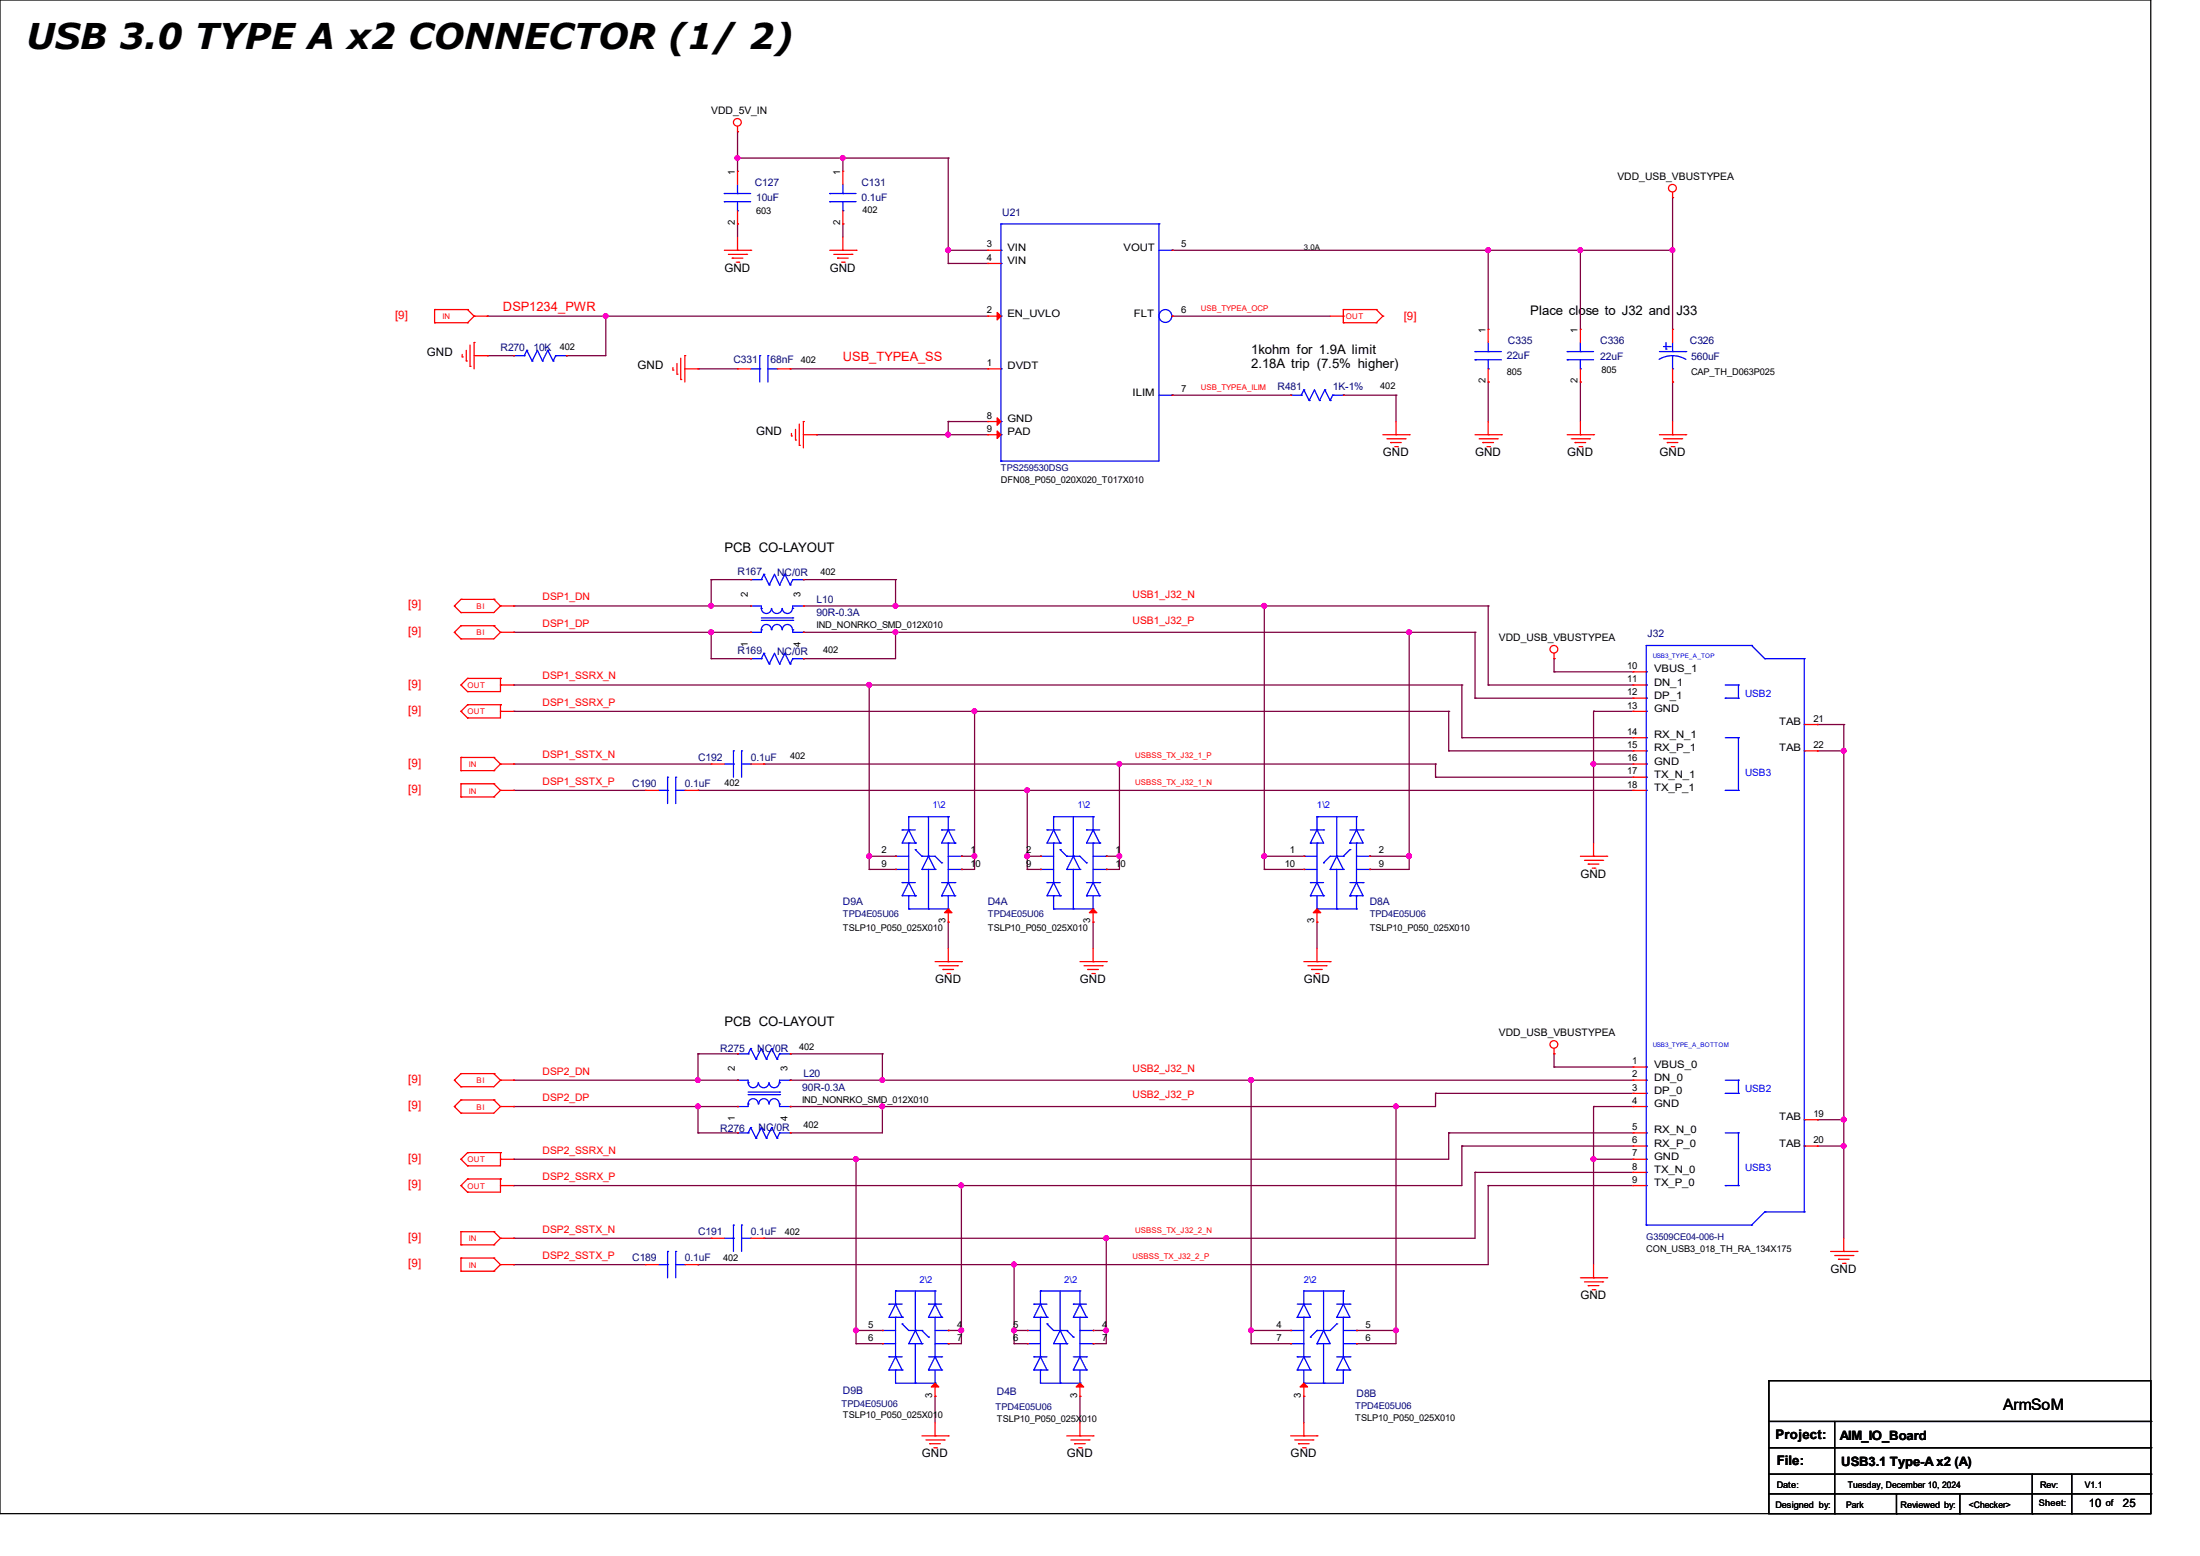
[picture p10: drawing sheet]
<svg xmlns="http://www.w3.org/2000/svg" width="297mm" height="210mm" viewBox="0 0 297 210" stroke-linecap="round" stroke-linejoin="round" font-family="sans-serif">
<g fill="none" stroke="#000" stroke-width=".17">
<path d="M0 0h290.4v204.3h-290.4zM238.8 186.4h51.6v17.9h-51.6zM238.8 191.9h51.6M238.8 195.4h51.6M238.8 199h51.6M247.7 191.9v12.4M274.4 199v5.3M279.7 199v5.3M290.4 191.9h.1M290.4 195.4h.1M290.4 199h.1M238.8 201.6h51.6"/>
<path d="M247.7 204.3h.1M256 204.3h.1M256 201.6v2.7M264.6 204.3h.1M264.6 201.6v2.7M274.4 204.3h.1M279.7 204.3h.1M290.4 201.6h.1"/>
</g>
<g fill="none" stroke="#7f003f" stroke-width=".17">
<path d="M99.6 17.8h.1M99.6 17.8v5.3M99.6 30.2h.1M99.6 21.3h.1M99.6 30.2v1.8M99.6 21.3h28.4M113.8 30.2h.1M113.8 21.3h.1M113.8 21.3v1.8M113.8 30.2v1.8M128 21.3h.1M128 33.8h.1"/>
<path d="M128 35.6h.1M128 21.3v14.3M128 35.6h5.4M128 33.8h5.4M158.2 33.8h.1M158.2 33.8h67.6M200.9 33.8h.1M200.9 33.8v10.6M213.4 33.8h.1M213.4 33.8v10.6M225.8 26.7h.1M225.8 33.8h.1"/>
<path d="M225.8 26.7v17.7M65.8 42.7h.1M65.8 48h.1M65.8 42.7h67.6M65.8 48h3.5M76.5 48h.1M81.8 42.7h.1M81.8 42.7v5.3h-5.3M94.2 49.8h.1M94.2 49.8h5.4M106.7 49.8h.1M106.7 49.8h26.7"/>
<path d="M110.2 58.7h.1M110.2 58.7h23.2M128 58.7h.1M128 56.9h.1M128 56.9h5.4M128 56.9v1.8M158.2 53.3h.1M158.2 42.7h.1M158.2 42.7h21.4M158.2 53.3h16M181.4 53.3h.1M181.4 53.3h7.1"/>
<path d="M188.5 53.3h.1M188.5 53.3v3.6M200.9 51.6h.1M200.9 51.6v5.3M213.4 51.6h.1M213.4 51.6v5.3M225.8 51.6h.1M225.8 51.6v5.3M96 78.2h.1M96 78.2h5.3M96 78.2v3.6M108.5 78.2h.1"/>
<path d="M108.5 78.2h12.4M120.9 78.2h.1M120.9 78.2v3.6M69.3 81.8h.1M69.3 85.3h.1M69.3 92.5h.1M69.3 96h.1M69.3 81.8h32M69.3 85.3h32M69.3 92.5h128.1M69.3 96h126.3M96 81.8h.1"/>
<path d="M96 85.3h.1M96 88.9h.1M96 85.3v3.6M96 88.9h5.3M108.5 81.8h.1M108.5 85.3h.1M108.5 88.9h.1M108.5 81.8h92.4M108.5 85.3h90.6M117.3 92.5h.1M117.3 92.5v24.8M120.9 81.8h.1"/>
<path d="M120.9 85.3h.1M120.9 85.3v3.6h-12.4M131.6 96h.1M131.6 96v21.3h-1.8M170.7 81.8h.1M170.7 81.8v35.5M190.2 85.3h.1M190.2 85.3v32h-5.3M195.6 96h.1M195.6 96v5.3M197.4 92.5h.1M197.4 99.6h.1"/>
<path d="M197.4 92.5v7.1M197.4 99.6h23.1M199.1 85.3h.1M199.1 94.2h.1M199.1 85.3v8.9M199.1 94.2h21.4M200.9 81.8h.1M200.9 92.5h.1M200.9 92.5h19.6M200.9 81.8v10.7M209.8 88.9h.1M209.8 90.7h.1"/>
<path d="M209.8 88.9v1.8M209.8 90.7h10.7M215.1 96h.1M215.1 96h5.4M215.1 96v17.8M245.4 97.8h.1M245.4 97.8h3.5M248.9 97.8h.1M248.9 97.8v69.3M69.3 103.1h.1M69.3 106.7h.1M69.3 103.1h26.7"/>
<path d="M69.3 106.7h17.8M94.2 106.7h.1M94.2 106.7h126.3M103.1 103.1h.1M103.1 103.1h90.7M117.3 115.6h.1M117.3 117.3h.1M117.3 117.3h3.6M117.3 115.6h3.6M129.8 115.6h.1M129.8 117.3h.1M129.8 115.6h1.8"/>
<path d="M131.6 115.6h.1M138.7 117.3h.1M138.7 115.6h.1M138.7 106.7h.1M138.7 117.3h1.8M138.7 115.6h1.8M138.7 106.7v10.6M149.4 117.3h.1M149.4 115.6h.1M149.4 115.6h1.7M151.1 115.6h.1M151.1 103.1h.1"/>
<path d="M151.1 103.1v14.2h-1.7M170.7 115.6h.1M170.7 117.3h.1M170.7 117.3h5.3M170.7 115.6h5.3M184.9 115.6h.1M184.9 117.3h.1M184.9 115.6h5.3M190.2 115.6h.1M193.8 103.1h.1M193.8 104.9h.1M193.8 103.1v1.8"/>
<path d="M193.8 104.9h26.7M195.6 101.3h.1M195.6 101.3h24.9M215.1 103.1h.1M215.1 103.1h5.4M245.4 101.3h.1M245.4 101.3h3.5M248.9 101.3h.1M128 124.5h.1M128 124.5v3.5M147.6 124.5h.1M147.6 124.5v3.5"/>
<path d="M177.8 124.5h.1M177.8 124.5v3.5M69.3 145.8h.1M69.3 149.4h.1M69.3 156.5h.1M69.3 145.8h30.3M69.3 149.4h30.3M94.2 145.8h.1M94.2 142.2h.1M94.2 149.4h.1M94.2 152.9h.1M94.2 142.2h5.4"/>
<path d="M94.2 142.2v3.6M94.2 149.4v3.5M94.2 152.9h5.4M106.7 145.8h.1M106.7 142.2h.1M106.7 149.4h.1M106.7 152.9h.1M106.7 145.8h113.8M106.7 142.2h12.4M115.6 156.5h.1M115.6 156.5v24.9M119.1 145.8h.1"/>
<path d="M119.1 142.2h.1M119.1 149.4h.1M119.1 149.4v3.5h-12.4M119.1 142.2v3.6M168.9 145.8h.1M168.9 145.8v35.6M188.5 149.4h.1M188.5 149.4v32h-5.4M193.8 147.6h.1M193.8 147.6v1.8h-87.1M193.8 147.6h26.7M195.6 152.9h.1"/>
<path d="M195.6 152.9v3.6h-126.3M195.6 152.9h24.9M197.4 154.7h.1M197.4 154.7v5.3h-128.1M197.4 154.7h23.1M199.1 158.2h.1M199.1 158.2v8.9h-96M199.1 158.2h21.4M209.8 144h.1M209.8 142.2h.1M209.8 144h10.7M209.8 142.2v1.8"/>
<path d="M215.1 156.5h.1M215.1 149.4h.1M215.1 149.4h5.4M215.1 156.5h5.4M215.1 149.4v21.3M245.4 154.7h.1M245.4 151.1h.1M245.4 154.7h3.5M245.4 151.1h3.5M248.9 154.7h.1M248.9 151.1h.1M69.3 160h.1"/>
<path d="M69.3 167.1h.1M69.3 170.7h.1M69.3 167.1h26.7M69.3 170.7h17.8M94.2 170.7h.1M103.1 167.1h.1M115.6 179.6h.1M115.6 179.6h3.5M128 179.6h.1M128 179.6h1.8M129.8 160h.1M129.8 179.6h.1"/>
<path d="M129.8 160v21.4h-1.8M136.9 179.6h.1M136.9 170.7h.1M136.9 179.6h1.8M136.9 170.7v10.7M147.6 179.6h.1M147.6 179.6h1.8M149.4 179.6h.1M149.4 167.1h.1M149.4 167.1v14.3h-1.8M168.9 179.6h.1M168.9 179.6h5.3"/>
<path d="M183.1 179.6h.1M183.1 179.6h5.4M188.5 179.6h.1M200.9 160h.1M200.9 160h19.6M200.9 160v10.7h-106.7M115.6 181.4h.1M115.6 181.4h3.5M126.2 188.5h.1M126.2 188.5v3.5M128 181.4h.1M136.9 181.4h.1"/>
<path d="M136.9 181.4h1.8M145.8 188.5h.1M145.8 188.5v3.5M147.6 181.4h.1M168.9 181.4h.1M168.9 181.4h5.3M176 188.5h.1M176 188.5v3.5M183.1 181.4h.1"/>
</g>
<g fill="#f0f" stroke="#f0f" stroke-width=".17">
<circle cx="81.8" cy="42.7" r=".32"/>
<circle cx="96" cy="81.8" r=".32"/>
<circle cx="96" cy="85.3" r=".32"/>
<circle cx="117.3" cy="115.5" r=".32"/>
<circle cx="117.3" cy="92.4" r=".32"/>
<circle cx="131.6" cy="115.5" r=".32"/>
<circle cx="131.6" cy="96" r=".32"/>
<circle cx="94.2" cy="145.8" r=".32"/>
<circle cx="94.2" cy="149.3" r=".32"/>
<circle cx="115.5" cy="179.6" r=".32"/>
<circle cx="115.5" cy="156.4" r=".32"/>
<circle cx="129.8" cy="179.6" r=".32"/>
<circle cx="129.8" cy="160" r=".32"/>
<circle cx="128" cy="58.7" r=".32"/>
<circle cx="215.1" cy="156.4" r=".32"/>
<circle cx="215.1" cy="103.1" r=".32"/>
<circle cx="248.9" cy="154.7" r=".32"/>
<circle cx="248.9" cy="151.1" r=".32"/>
<circle cx="248.9" cy="101.3" r=".32"/>
<circle cx="120.9" cy="81.8" r=".32"/>
<circle cx="170.7" cy="115.5" r=".32"/>
<circle cx="170.7" cy="81.8" r=".32"/>
<circle cx="120.9" cy="85.3" r=".32"/>
<circle cx="190.2" cy="115.5" r=".32"/>
<circle cx="190.2" cy="85.3" r=".32"/>
<circle cx="168.9" cy="145.8" r=".32"/>
<circle cx="119.1" cy="145.8" r=".32"/>
<circle cx="168.9" cy="179.6" r=".32"/>
<circle cx="188.4" cy="149.3" r=".32"/>
<circle cx="119.1" cy="149.3" r=".32"/>
<circle cx="188.4" cy="179.6" r=".32"/>
<circle cx="151.1" cy="115.5" r=".32"/>
<circle cx="151.1" cy="103.1" r=".32"/>
<circle cx="138.7" cy="115.5" r=".32"/>
<circle cx="138.7" cy="106.7" r=".32"/>
<circle cx="149.3" cy="179.6" r=".32"/>
<circle cx="149.3" cy="167.1" r=".32"/>
<circle cx="136.9" cy="179.6" r=".32"/>
<circle cx="136.9" cy="170.7" r=".32"/>
<circle cx="113.8" cy="21.3" r=".32"/>
<circle cx="99.5" cy="21.3" r=".32"/>
<circle cx="128" cy="33.8" r=".32"/>
<circle cx="200.9" cy="33.8" r=".32"/>
<circle cx="225.8" cy="33.8" r=".32"/>
<circle cx="213.3" cy="33.8" r=".32"/>
</g>
<g fill="none" stroke="#f00" stroke-width=".17">
<path d="M99.6 17.8h.1M99.6 17.1v.7M97.8 33.8h3.5M98.3 34.3h2.5M98.8 34.8h.1M98.8 34.8h1.5M99.4 35.4h.3M99.6 33.8h.1M99.6 23.1h.1M99.6 30.2h.1M99.6 23.1v1.8M99.6 28.4v1.8"/>
<path d="M99.6 32v1.8M99.7 35.4h.1M100.8 34.3h.1M101.3 33.8h.1M112 33.8h3.6M112.6 34.3h2.4M113.1 34.8h.1M113.1 34.8h1.4M113.6 35.4h.4M113.8 33.8h.1M113.8 23.1h.1M113.8 30.2h.1"/>
<path d="M113.8 23.1v1.8M113.8 28.4v1.8M113.8 32v1.8M114 35.4h.1M115 34.3h.1M115.6 33.8h.1M133.4 33.8h.1M133.4 35.6h.1M133.4 33.8h1.7M133.4 35.6h1.7M158.2 33.8h.1M225.8 26.7h.1"/>
<path d="M225.8 26v.7M58.7 41.8h.1M58.7 43.6h.1M58.7 41.8h4.4M58.7 41.8v1.8M58.7 43.6h4.4M62.4 48.2h.1M62.4 47.8v.4M62.9 48.7h.1M62.9 47.3v1.4M63.1 43.6h.1M63.1 41.8h.1"/>
<path d="M63.1 41.8l.9 .9M63.5 49.4h.1M63.5 46.6v2.8M64 46.2h.1M64 42.7h.1M64 48h1.8M64 46.2v3.6M64 42.7l-.9 .9M64 42.7h1.8M65.8 48h.1M65.8 42.7h.1M69.3 48h.1"/>
<path d="M76.5 48h.1M90.8 50h.1M90.8 49.6v.4M91.4 50.5h.1M91.4 49.1v1.4M91.9 51.2h.1M91.9 48.3v2.9M92.5 48h.1M92.5 49.8h1.7M92.5 48v3.6M94.2 49.8h.1M99.6 49.8h.1"/>
<path d="M99.6 49.8h1.7M104.9 49.8h1.8M106.7 49.8h.1M106.8 58.8h.1M106.8 58.5v.3M107.4 59.4h.1M107.4 58v1.4M107.9 57.2v2.9M108.5 56.9h.1M108.5 58.7h1.7M108.5 56.9v3.6M110.2 58.7h.1"/>
<path d="M133.4 49.8h.1M133.4 42.7h.1M133.4 56.9h.1M133.4 58.7h.1M133.4 49.8h1.7M133.4 58.7h1.7M133.4 42.7h1.7M133.4 56.9h1.7M158.2 42.7h.1M158.2 53.3h.1M174.2 53.3h.1M179.6 42.7h1.8"/>
<path d="M181.4 42.7h.1M181.4 41.8h.1M181.4 43.6h.1M181.4 53.3h.1M181.4 41.8h4.4M181.4 43.6h4.4M181.4 41.8v1.8M185.8 41.8h.1M185.8 43.6h.1M185.8 41.8l.9 .9M186.7 42.7h.1M186.7 58.7h3.5"/>
<path d="M186.7 42.7l-.9 .9M187.2 59.2h2.5M187.7 59.7h.1M187.7 59.7h1.5M188.5 58.7h.1M188.5 56.9v1.8M189.7 59.2h.1M190.2 58.7h.1M199.1 58.7h3.6M199.7 59.2h2.4M200.2 59.7h.1M200.2 59.7h1.4"/>
<path d="M200.9 58.7h.1M200.9 44.4h.1M200.9 51.6h.1M200.9 44.4v1.8M200.9 49.8v1.8M200.9 56.9v1.8M202.1 59.2h.1M202.7 58.7h.1M211.6 58.7h3.5M212.1 59.2h2.5M212.6 59.7h.1M212.6 59.7h1.5"/>
<path d="M213.4 58.7h.1M213.4 44.4h.1M213.4 51.6h.1M213.4 44.4v1.8M213.4 49.8v1.8M213.4 56.9v1.8M214.6 59.2h.1M215.1 58.7h.1M224 58.7h3.6M224.6 59.2h2.4M225.1 59.7h.1M225.1 59.7h1.4"/>
<path d="M225.8 58.7h.1M225.8 44.4h.1M225.8 51.6h.1M225.8 44.4v1.8M225.8 49.8v1.8M225.8 56.9v1.8M227 59.2h.1M227.6 58.7h.1M101.3 78.2h.1M107.9 60.1h.1M108.5 78.2h.1M188.3 60.3h.3"/>
<path d="M188.6 60.3h.1M200.7 60.3h.4M201.1 60.3h.1M213.2 60.3h.3M213.5 60.3h.1M225.6 60.3h.4M226 60.3h.1M61.3 85.3h.1M61.3 81.8h.1M61.3 85.3l.9 .9M61.3 81.8l.9 .9M62.2 96h.1"/>
<path d="M62.2 92.5h.1M62.2 84.5h.1M62.2 86.2h.1M62.2 80.9h.1M62.2 82.7h.1M62.2 96l.9 .9M62.2 92.5l.9 .8M62.2 84.5h4.5M62.2 84.5l-.9 .8M62.2 80.9h4.5M62.2 80.9l-.9 .9M63.1 95.1h.1"/>
<path d="M63.1 96.9h.1M63.1 91.6h.1M63.1 93.3h.1M63.1 95.1h4.5M63.1 95.1l-.9 .9M63.1 91.6h4.5M63.1 91.6l-.9 .9M66.7 84.5h.1M66.7 80.9h.1M66.7 84.5l.9 .8M66.7 80.9l.9 .9M67.6 95.1h.1"/>
<path d="M67.6 96h.1M67.6 91.6h.1M67.6 92.5h.1M67.6 85.3h.1M67.6 81.8h.1M67.6 91.6v1.7h-4.5M67.6 95.1v1.8h-4.5M67.6 96h1.7M67.6 92.5h1.7M67.6 85.3h1.7M67.6 85.3l-.9 .9h-4.5M67.6 81.8h1.7"/>
<path d="M67.6 81.8l-.9 .9h-4.5M69.3 85.3h.1M69.3 81.8h.1M101.3 85.3h.1M101.3 81.8h.1M101.3 88.9h.1M108.5 81.8h.1M108.5 85.3h.1M108.5 88.9h.1M209.8 88.9h.1M209.8 88.2v.7M220.5 90.7h.1"/>
<path d="M220.5 92.5h.1M220.5 94.2h.1M220.5 96h.1M220.5 99.6h.1M220.5 96h1.8M220.5 92.5h1.8M220.5 90.7h1.8M220.5 94.2h1.8M220.5 99.6h1.8M243.6 97.8h1.8M245.4 97.8h.1M62.2 105.8h.1"/>
<path d="M62.2 107.6h.1M62.2 102.2h.1M62.2 104h.1M62.2 102.2v1.8M62.2 105.8v1.8M62.2 105.8h4.5M62.2 107.6h4.5M62.2 102.2h4.5M62.2 104h4.5M66.7 107.6h.1M66.7 105.8h.1M66.7 104h.1"/>
<path d="M66.7 102.2h.1M66.7 105.8l.9 .9M66.7 102.2l.9 .9M67.6 106.7h.1M67.6 103.1h.1M67.6 106.7l-.9 .9M67.6 106.7h1.7M67.6 103.1l-.9 .9M67.6 103.1h1.7M69.3 106.7h.1M69.3 103.1h.1M87.1 106.7h.1"/>
<path d="M87.1 106.7h1.8M92.5 106.7h1.7M94.2 106.7h.1M96 103.1h.1M96 103.1h1.8M101.3 103.1h1.8M103.1 103.1h.1M120.9 115.6h.1M120.9 117.3h.1M129.8 115.6h.1M129.8 117.3h.1M140.5 115.6h.1"/>
<path d="M140.5 117.3h.1M149.4 115.6h.1M149.4 117.3h.1M176 115.6h.1M176 117.3h.1M184.9 115.6h.1M184.9 117.3h.1M213.4 115.6h3.5M213.9 116.1h2.5M214.4 116.6h.1M214.4 116.6h1.5M215 117.2h.3"/>
<path d="M215.1 115.6h.1M215.1 113.8v1.8M215.3 117.2h.1M216.4 116.1h.1M216.9 115.6h.1M220.5 101.3h.1M220.5 103.1h.1M220.5 104.9h.1M220.5 106.7h.1M220.5 106.7h1.8M220.5 103.1h1.8M220.5 101.3h1.8"/>
<path d="M220.5 104.9h1.8M243.6 101.3h1.8M245.4 101.3h.1M126.2 129.8h3.6M126.8 130.3h2.4M127.3 130.9h.1M127.3 130.9h1.4M127.8 131.4h.4M128 129.8h.1M128 124.5h.1M128 122.7v1.8M128 128v1.8"/>
<path d="M128.2 131.4h.1M129.2 130.3h.1M129.8 129.8h.1M145.8 129.8h3.6M146.3 130.3h2.5M146.9 130.9h.1M146.9 130.9h1.4M147.4 131.4h.3M147.6 129.8h.1M147.6 124.5h.1M147.6 122.7v1.8M147.6 128v1.8"/>
<path d="M147.7 131.4h.1M148.8 130.3h.1M149.4 129.8h.1M176 129.8h3.6M176.6 130.3h2.4M177.1 130.9h.1M177.1 130.9h1.4M177.6 131.4h.4M177.8 129.8h.1M177.8 124.5h.1M177.8 122.7v1.8M177.8 128v1.8"/>
<path d="M178 131.4h.1M179 130.3h.1M179.6 129.8h.1M61.3 149.4h.1M61.3 145.8h.1M61.3 149.4l.9 .8M61.3 145.8l.9 .9M62.2 156.5h.1M62.2 148.5h.1M62.2 150.2h.1M62.2 144.9h.1M62.2 146.7h.1"/>
<path d="M62.2 156.5l.9 .9M62.2 148.5h4.5M62.2 148.5l-.9 .9M62.2 144.9h4.5M62.2 144.9l-.9 .9M63.1 159.1h.1M63.1 155.6h.1M63.1 157.4h.1M63.1 159.1h4.5M63.1 159.1l-.9 .9M63.1 155.6h4.5M63.1 155.6l-.9 .9"/>
<path d="M66.7 148.5h.1M66.7 144.9h.1M66.7 148.5l.9 .9M66.7 144.9l.9 .9M67.6 159.1h.1M67.6 155.6h.1M67.6 156.5h.1M67.6 149.4h.1M67.6 145.8h.1M67.6 155.6v1.8h-4.5M67.6 159.1v1.8h-4.5M67.6 156.5h1.7"/>
<path d="M67.6 149.4h1.7M67.6 149.4l-.9 .8h-4.5M67.6 145.8h1.7M67.6 145.8l-.9 .9h-4.5M69.3 149.4h.1M69.3 145.8h.1M99.6 149.4h.1M99.6 145.8h.1M99.6 152.9h.1M99.6 142.2h.1M106.7 145.8h.1M106.7 149.4h.1"/>
<path d="M106.7 152.9h.1M106.7 142.2h.1M209.8 142.2h.1M209.8 141.5v.7M220.5 144h.1M220.5 145.8h.1M220.5 147.6h.1M220.5 149.4h.1M220.5 152.9h.1M220.5 154.7h.1M220.5 156.5h.1M220.5 158.2h.1"/>
<path d="M220.5 156.5h1.8M220.5 149.4h1.8M220.5 145.8h1.8M220.5 144h1.8M220.5 147.6h1.8M220.5 152.9h1.8M220.5 154.7h1.8M220.5 158.2h1.8M243.6 154.7h1.8M243.6 151.1h1.8M245.4 151.1h.1M245.4 154.7h.1"/>
<path d="M62.2 169.8h.1M62.2 171.6h.1M62.2 166.2h.1M62.2 168h.1M62.2 160h.1M62.2 169.8h4.5M62.2 166.2v1.8M62.2 169.8v1.8M62.2 171.6h4.5M62.2 166.2h4.5M62.2 168h4.5M62.2 160l.9 .9"/>
<path d="M63.1 160.9h.1M66.7 171.6h.1M66.7 169.8h.1M66.7 168h.1M66.7 166.2h.1M66.7 169.8l.9 .9M66.7 166.2l.9 .9M67.6 170.7h.1M67.6 167.1h.1M67.6 160h.1M67.6 170.7l-.9 .9M67.6 170.7h1.7"/>
<path d="M67.6 167.1l-.9 .9M67.6 167.1h1.7M67.6 160h1.7M69.3 170.7h.1M69.3 167.1h.1M87.1 170.7h.1M87.1 170.7h1.8M92.5 170.7h1.7M94.2 170.7h.1M96 167.1h.1M96 167.1h1.8M101.3 167.1h1.8"/>
<path d="M103.1 167.1h.1M119.1 179.6h.1M128 179.6h.1M138.7 179.6h.1M147.6 179.6h.1M174.2 179.6h.1M183.1 179.6h.1M213.4 172.5h3.5M213.9 173h2.5M214.4 173.5h.1M214.4 173.5h1.5M215 174.1h.3"/>
<path d="M215.1 172.5h.1M215.1 170.7v1.8M215.3 174.1h.1M216.4 173h.1M216.9 172.5h.1M220.5 160h.1M220.5 160h1.8M247.1 168.9h3.6M247.7 169.5h2.4M248.2 170h.1M248.2 170h1.4M248.8 170.5h.3"/>
<path d="M248.9 168.9h.1M248.9 167.1v1.8M249.1 170.5h.1M250.1 169.5h.1M250.7 168.9h.1M119.1 181.4h.1M124.5 193.8h3.5M125 194.4h2.5M125.5 194.9h.1M125.5 194.9h1.5M126.1 195.4h.3M126.2 193.8h.1"/>
<path d="M126.2 188.5h.1M126.2 186.7v1.8M126.2 192v1.8M126.4 195.4h.1M127.5 194.4h.1M128 193.8h.1M128 181.4h.1M138.7 181.4h.1M144 193.8h3.6M144.6 194.4h2.4M145.1 194.9h.1M145.1 194.9h1.4"/>
<path d="M145.6 195.4h.4M145.8 193.8h.1M145.8 188.5h.1M145.8 186.7v1.8M145.8 192v1.8M146 195.4h.1M147 194.4h.1M147.6 193.8h.1M147.6 181.4h.1M174.2 181.4h.1M174.2 193.8h3.6M174.8 194.4h2.4"/>
<path d="M175.3 194.9h.1M175.3 194.9h1.4M175.9 195.4h.3M176 193.8h.1M176 188.5h.1M176 186.7v1.8M176 192v1.8M176.2 195.4h.1M177.2 194.4h.1M177.8 193.8h.1M183.1 181.4h.1"/>
<circle cx="99.6" cy="16.5" r=".52"/>
<circle cx="225.8" cy="25.4" r=".52"/>
<circle cx="209.8" cy="87.6" r=".52"/>
<circle cx="209.8" cy="141" r=".52"/>
</g>
<g fill="none" stroke="#00f" stroke-width=".17">
<path d="M97.8 26.1h.1M97.8 27.2h.1M97.8 26.1h3.5M97.8 27.2h3.5M99.6 28.4h.1M99.6 26.1h.1M99.6 24.9v1.2M99.6 27.2v1.2M112 26.1h.1M112 27.2h.1M112 26.1h3.6M112 27.2h3.6"/>
<path d="M113.8 28.4h.1M113.8 26.1h.1M113.8 24.9v1.2M113.8 27.2v1.2M135.1 33.8h.1M135.1 35.6h.1M135.1 30.2h.1M135.1 30.2v32M135.1 30.2h21.4M156.5 30.2h.1M156.5 33.8h1.7M156.5 30.2v32h-21.4"/>
<path d="M158.2 33.8h.1M69.3 48h.1M69.3 48h1.5M70.8 48h.1M71.1 47.3h.1M71.1 47.3l-.3 .7M71.1 47.3l.7 1.4M71.8 48.7h.1M71.8 48.7l.8-1.4 .6 1.4M73.2 48.7h.1M74 47.3h.1M74 47.3l.7 1.4"/>
<path d="M74 47.3l-.8 1.4M74.7 48.7h.1M75 48h.1M75 48h1.5M75 48l-.3 .7M76.5 48h.1M101.3 49.8h1.3M102.6 49.8h.1M102.6 48h.1M102.6 48v3.6M103.7 48h.1M103.7 49.8h1.2"/>
<path d="M103.7 48v3.6M104.9 49.8h.1M135.1 42.7h.1M135.1 49.8h.1M135.1 56.9h.1M135.1 58.7h.1M156.5 53.3h1.7M158.2 53.3h.1M174.2 53.3h.1M174.2 53.3h1.5M175.7 53.3h.1M176 52.6h.1"/>
<path d="M176 52.6l-.3 .7M176 52.6l.7 1.5M176.7 54.1h.1M176.7 54.1l.8-1.5 .6 1.5M178.1 54.1h.1M178.9 52.6h.1M178.9 52.6l.7 1.5M178.9 52.6l-.8 1.5M179.6 54.1h.1M179.9 53.3h.1M179.9 53.3h1.5M179.9 53.3l-.3 .8"/>
<path d="M181.4 53.3h.1M199.1 47.5h.1M199.1 48.6h.1M199.1 47.5h3.6M199.1 48.6h3.6M200.9 49.8h.1M200.9 47.5h.1M200.9 46.2v1.3M200.9 48.6v1.2M211.6 47.5h.1M211.6 48.6h.1M211.6 47.5h3.5"/>
<path d="M211.6 48.6h3.5M213.4 49.8h.1M213.4 47.5h.1M213.4 46.2v1.3M213.4 48.6v1.2M224 48.5a3.5 3.5 0 0 1 3.6 0M224 47.5h3.6M224.6 46.8h.9M224.9 47.1h.1M224.9 46.2v.9M225.5 46.8h.1M225.8 47.5h.1"/>
<path d="M225.8 49.8h.1M225.8 46.2v1.3M225.8 48v1.8M227.6 47.5h.1M101.3 78.2h.1M101.3 78.2h1.5M102.8 78.2h.1M103.1 77.5h.1M103.1 77.5l-.3 .7M103.1 77.5l.7 1.5M103.8 79h.1M103.8 79l.8-1.5 .6 1.5"/>
<path d="M105.2 79h.1M106 77.5h.1M106 77.5l.7 1.5M106 77.5l-.8 1.5M106.7 79h.1M107 78.2h.1M107 78.2h1.5M107 78.2l-.3 .8M108.5 78.2h.1M135.1 62.2h.1M101.3 85.3h.1M101.3 81.8h.1"/>
<path d="M101.3 88.9h.1M101.3 81.8h1.5v.3M101.3 88.9h1.5M102.8 85h.1M102.8 82.1h.1M102.8 82.1a.68 .68 0 0 0 .7 .7 .68 .68 0 0 0 .6-.7M102.8 88.9h.1M102.8 85v.3h-1.5M102.8 83.4h4.2M102.8 83.7h4.2M103.1 88.2h.1M103.1 88.2l-.3 .7"/>
<path d="M103.1 88.2l.7 1.4M103.8 89.6h.1M103.8 89.6l.8-1.4 .6 1.4M104.1 85a.68 .68 0 0 0-.6-.7 .68 .68 0 0 0-.7 .7M104.2 82.1a.7 .7 0 0 0 .7 .7 .7 .7 0 0 0 .7-.7M105.2 89.6h.1M105.6 85a.68 .68 0 0 0-.7-.7 .68 .68 0 0 0-.7 .7M105.6 82.1a.68 .68 0 0 0 .7 .7 .68 .68 0 0 0 .7-.7M106 88.2h.1M106 88.2l.7 1.4M106 88.2l-.8 1.4M106.7 89.6h.1"/>
<path d="M107 85a.68 .68 0 0 0-.7-.7 .68 .68 0 0 0-.7 .7M107 85h.1M107 82.1h.1M107 83.4h.1M107 83.7h.1M107 88.9h.1M107 85v.3h1.5M107 88.9h1.5M107 88.9l-.3 .7M108.5 85.3h.1M108.5 81.8h.1M108.5 88.9h.1"/>
<path d="M108.5 81.8h-1.5v.3M222.3 99.6h.1M222.3 96h.1M222.3 94.2h.1M222.3 92.5h.1M222.3 90.7h.1M232.9 94.2h.1M232.9 92.5h1.8M232.9 94.2h1.8M232.9 99.6h1.8M234.7 92.5h.1M234.7 94.2h.1"/>
<path d="M234.7 99.6h.1M234.7 92.5v1.7M234.7 99.6v7.1M236.5 87.1h.1M236.5 87.1l1.8 1.8M236.5 87.1h-14.2v78.3M238.3 88.9h.1M238.3 88.9h5.3M243.6 97.8h.1M243.6 88.9h.1M243.6 88.9v74.7M88.9 106.7h1.2"/>
<path d="M90.1 106.7h.1M90.1 104.9h.1M90.1 104.9v3.6M91.2 104.9h.1M91.2 106.7h1.3M91.2 104.9v3.6M92.5 106.7h.1M97.8 103.1h1.2M99 103.1h.1M99 101.3h.1M99 101.3v3.6M100.1 101.3h.1"/>
<path d="M100.1 101.3v3.6M100.1 103.1h1.2M101.3 103.1h.1M120.9 115.6h.1M120.9 117.3h.1M120.9 115.6h1.8M120.9 117.3h1.8M121.8 119.1h.1M121.8 112h.1M121.8 119.1h1.8M121.8 112h1.8M122.7 119.1h.1"/>
<path d="M122.7 113.8h.1M122.7 112h.1M122.7 110.2h.1M122.7 119.1l-.9 1.8h1.8M122.7 112l-.9 1.8h1.8M122.7 110.2h5.3M122.7 110.2v1.8M122.7 113.8v5.3M122.7 119.1l.9 1.8M122.7 112l.9 1.8M123.6 114.7h.1M123.6 113.8h.1"/>
<path d="M123.6 114.7l.9 .9M124.5 115.6h.1M124.5 117.3h.1M124.5 115.6h1.7l.9 .9M124.5 117.3h1.7M125.3 115.6h.1M125.3 110.2v5.4M125.3 117.3v5.4M125.3 115.6l.9 1.7M125.3 115.6l-.8 1.7M126.2 117.3h.1M127.1 116.5h.1"/>
<path d="M127.1 112h.1M127.1 119.1h1.8M127.1 112h1.8M128 119.1h.1M128 113.8h.1M128 112h.1M128 110.2h.1M128 115.6h1.8M128 117.3h1.8M128 112l-.9 1.8h1.8M128 119.1l.9 1.8M128 119.1l-.9 1.8"/>
<path d="M128 110.2v1.8M128 113.8v5.3M128 112l.9 1.8M128.9 119.1h.1M128.9 113.8h.1M129.8 115.6h.1M129.8 117.3h.1M140.5 115.6h.1M140.5 117.3h.1M140.5 115.6h1.7M140.5 117.3h1.7M141.4 119.1h.1"/>
<path d="M141.4 112h.1M141.4 119.1h1.7M141.4 112h1.7M142.2 119.1h.1M142.2 113.8h.1M142.2 112h.1M142.2 110.2h.1M142.2 110.2v1.8M142.2 113.8v5.3M142.2 119.1l-.8 1.8h1.7M142.2 119.1l.9 1.8M142.2 112l-.8 1.8h1.7"/>
<path d="M142.2 110.2h5.4M142.2 112l.9 1.8M143.1 114.7h.1M143.1 113.8h.1M143.1 114.7l.9 .9M144 115.6h.1M144 117.3h.1M144 115.6h1.8l.9 .9M144 117.3h1.8M144.9 115.6h.1M144.9 110.2v5.4M144.9 117.3v5.4"/>
<path d="M144.9 115.6l.9 1.7M144.9 115.6l-.9 1.7M145.8 117.3h.1M146.7 116.5h.1M146.7 112h.1M146.7 119.1h1.8M146.7 112h1.8M147.6 119.1h.1M147.6 113.8h.1M147.6 112h.1M147.6 110.2h.1M147.6 115.6h1.8"/>
<path d="M147.6 117.3h1.8M147.6 119.1l.9 1.8M147.6 119.1l-.9 1.8M147.6 110.2v1.8M147.6 113.8v5.3M147.6 112l-.9 1.8h1.8M147.6 112l.9 1.8M148.5 119.1h.1M148.5 113.8h.1M149.4 115.6h.1M149.4 117.3h.1M176 115.6h.1"/>
<path d="M176 117.3h.1M176 115.6h1.8M176 117.3h1.8M176.9 119.1h.1M176.9 113.8h.1M176.9 119.1h1.8M176.9 112h1.8M177.8 119.1h.1M177.8 113.8h.1M177.8 112h.1M177.8 110.2h.1M177.8 112l.9 1.8h-1.8"/>
<path d="M177.8 110.2h5.3M177.8 119.1l-.9 1.8M177.8 119.1l.9 1.8M177.8 110.2v1.8M177.8 113.8v5.3M177.8 112l-.9 1.8M178.7 116.5h.1M178.7 112h.1M179.6 117.3h.1M179.6 117.3h1.8M180.5 115.6h.1M180.5 110.2v5.4"/>
<path d="M180.5 117.3v5.4M180.5 115.6l-.9 1.7M180.5 115.6l.9 1.7M181.4 115.6h.1M181.4 117.3h.1M181.4 115.6h-1.8l-.9 .9M182.2 114.7h.1M182.2 113.8h.1M182.2 119.1h1.8M182.2 112h1.8M182.2 114.7l-.8 .9M183.1 119.1h.1"/>
<path d="M183.1 113.8h.1M183.1 112h.1M183.1 110.2h.1M183.1 115.6h1.8M183.1 117.3h1.8M183.1 119.1l.9 1.8h-1.8M183.1 112l.9 1.8h-1.8M183.1 110.2v1.8M183.1 113.8v5.3M183.1 119.1l-.9 1.8M183.1 112l-.9 1.8M184 119.1h.1"/>
<path d="M184 112h.1M184.9 115.6h.1M184.9 117.3h.1M222.3 104.9h.1M222.3 103.1h.1M222.3 101.3h.1M222.3 106.7h.1M232.9 106.7h.1M232.9 106.7h1.8M234.7 106.7h.1M243.6 101.3h.1M122.7 120.9h.1"/>
<path d="M122.7 122.7h.1M122.7 122.7h5.3M122.7 120.9v1.8M123.6 120.9h.1M125.3 122.7h.1M127.1 120.9h.1M127.1 120.9h1.8M128 122.7h.1M128 120.9v1.8M128.9 120.9h.1M142.2 120.9h.1M142.2 122.7h.1"/>
<path d="M142.2 120.9v1.8M142.2 122.7h5.4M143.1 120.9h.1M144.9 122.7h.1M146.7 120.9h.1M146.7 120.9h1.8M147.6 122.7h.1M147.6 120.9v1.8M148.5 120.9h.1M176.9 120.9h.1M176.9 120.9h1.8M177.8 122.7h.1"/>
<path d="M177.8 122.7h5.3M177.8 120.9v1.8M178.7 120.9h.1M180.5 122.7h.1M182.2 120.9h.1M183.1 120.9h.1M183.1 122.7h.1M183.1 120.9v1.8M99.6 149.4h.1M99.6 145.8h.1M99.6 152.9h.1M99.6 142.2h.1"/>
<path d="M99.6 145.8h1.4v.3M99.6 152.9h1.4M99.6 142.2h1.4M101 149h.1M101 146.1h.1M101 146.1a.68 .68 0 0 0 .7 .7 .68 .68 0 0 0 .7-.7M101 152.9h.1M101 142.2h.1M101 149v.4h-1.4M101 147.4h4.2M101 147.7h4.2M101.3 152.2h.1"/>
<path d="M101.3 141.5h.1M101.3 152.2l-.3 .7M101.3 152.2l.8 1.4M101.3 141.5l-.3 .7M101.3 141.5l.8 1.5M102.1 153.6h.1M102.1 143h.1M102.1 153.6l.7-1.4 .7 1.4M102.1 143l.7-1.5 .7 1.5M102.4 149a.68 .68 0 0 0-.7-.7 .68 .68 0 0 0-.7 .7M102.4 146.1a.7 .7 0 0 0 .7 .7 .7 .7 0 0 0 .7-.7M103.5 153.6h.1"/>
<path d="M103.5 143h.1M103.8 149a.68 .68 0 0 0-.7-.7 .68 .68 0 0 0-.7 .7M103.8 146.1a.68 .68 0 0 0 .7 .7 .68 .68 0 0 0 .7-.7M104.2 152.2h.1M104.2 141.5h.1M104.2 152.2l.7 1.4M104.2 152.2l-.7 1.4M104.2 141.5l.7 1.5M104.2 141.5l-.7 1.5M104.9 153.6h.1M104.9 143h.1M105.2 149a.68 .68 0 0 0-.7-.7 .68 .68 0 0 0-.7 .7"/>
<path d="M105.2 149h.1M105.2 146.1h.1M105.2 147.4h.1M105.2 147.7h.1M105.2 152.9h.1M105.2 142.2h.1M105.2 149v.4h1.5M105.2 152.9h1.5M105.2 152.9l-.3 .7M105.2 142.2h1.5M105.2 142.2l-.3 .8M106.7 149.4h.1"/>
<path d="M106.7 145.8h.1M106.7 152.9h.1M106.7 142.2h.1M106.7 145.8h-1.5v.3M222.3 154.7h.1M222.3 158.2h.1M222.3 152.9h.1M222.3 145.8h.1M222.3 147.6h.1M222.3 144h.1M222.3 156.5h.1M222.3 149.4h.1"/>
<path d="M232.9 147.6h.1M232.9 145.8h1.8M232.9 152.9h1.8M232.9 147.6h1.8M234.7 152.9h.1M234.7 145.8h.1M234.7 147.6h.1M234.7 145.8v1.8M234.7 152.9v7.1M243.6 154.7h.1M243.6 151.1h.1M88.9 170.7h1.2"/>
<path d="M90.1 170.7h.1M90.1 168.9h.1M90.1 168.9v3.6M91.2 168.9h.1M91.2 168.9v3.6M91.2 170.7h1.3M92.5 170.7h.1M97.8 167.1h1.2M99 167.1h.1M99 165.4h.1M99 165.4v3.5M100.1 165.4h.1"/>
<path d="M100.1 167.1h1.2M100.1 165.4v3.5M101.3 167.1h.1M119.1 179.6h.1M119.1 179.6h1.8M120 176h.1M120 176h1.8M120.9 176h.1M120.9 174.2h.1M120.9 177.8h.1M120.9 174.2v1.8M120.9 177.8v5.3"/>
<path d="M120.9 176l-.9 1.8h1.8M120.9 176l.9 1.8M120.9 174.2h5.3M121.8 178.7h.1M121.8 177.8h.1M121.8 178.7l.9 .9h1.8M123.6 179.6h.1M123.6 174.2v5.4M123.6 179.6l.9 1.8M123.6 179.6l-.9 1.8h1.8M124.5 179.6h.1M124.5 179.6l.8 .9"/>
<path d="M125.3 176h.1M125.3 176h1.8M126.2 176h.1M126.2 174.2h.1M126.2 177.8h.1M126.2 176l-.9 1.8h1.8M126.2 176l.9 1.8M126.2 174.2v1.8M126.2 177.8v5.3M126.2 179.6h1.8M127.1 177.8h.1M128 179.6h.1"/>
<path d="M138.7 179.6h.1M138.7 179.6h1.8M139.6 176h.1M139.6 176h1.8M140.5 176h.1M140.5 174.2h.1M140.5 177.8h.1M140.5 176l-.9 1.8h1.8M140.5 174.2h5.3M140.5 174.2v1.8M140.5 177.8v5.3M140.5 176l.9 1.8"/>
<path d="M141.4 178.7h.1M141.4 177.8h.1M141.4 178.7l.8 .9h1.8M143.1 179.6h.1M143.1 179.6l-.9 1.8h1.8M143.1 174.2v5.4M143.1 179.6l.9 1.8M144 179.6h.1M144 179.6l.9 .9M144.9 176h.1M144.9 176h1.8M145.8 176h.1"/>
<path d="M145.8 174.2h.1M145.8 177.8h.1M145.8 179.6h1.8M145.8 176l-.9 1.8h1.8M145.8 176l.9 1.8M145.8 174.2v1.8M145.8 177.8v5.3M146.7 177.8h.1M147.6 179.6h.1M174.2 179.6h.1M174.2 179.6h1.8M175.1 177.8h.1"/>
<path d="M175.1 176h1.8M176 176h.1M176 174.2h.1M176 177.8h.1M176 176l.9 1.8h-1.8M176 174.2h5.4M176 176l-.9 1.8M176 174.2v1.8M176 177.8v5.3M176.9 176h.1M177.8 179.6h.1M177.8 179.6l-.9 .9"/>
<path d="M178.7 179.6h.1M178.7 179.6l.9 1.8h-1.8M178.7 174.2v5.4M178.7 179.6l-.9 1.8M180.5 178.7h.1M180.5 177.8h.1M180.5 178.7l-.9 .9h-1.8M180.5 176h1.7M181.4 176h.1M181.4 174.2h.1M181.4 177.8h.1M181.4 179.6h1.7"/>
<path d="M181.4 176l.8 1.8h-1.7M181.4 174.2v1.8M181.4 177.8v5.3M181.4 176l-.9 1.8M182.2 176h.1M183.1 179.6h.1M222.3 160h.1M222.3 165.4h.1M222.3 165.4h14.2M232.9 160h.1M232.9 160h1.8M234.7 160h.1"/>
<path d="M236.5 165.4h.1M238.3 163.6h.1M238.3 163.6h5.3M238.3 163.6l-1.8 1.8M243.6 163.6h.1M119.1 181.4h.1M119.1 181.4h1.8M120 184.9h.1M120 183.1h.1M120 184.9h1.8M120 183.1h1.8M120.9 184.9h.1"/>
<path d="M120.9 183.1h.1M120.9 184.9v1.8h5.3M120.9 183.1l-.9 1.8M120.9 183.1l.9 1.8M121.8 184.9h.1M123.6 186.7h.1M123.6 181.4v5.3M124.5 181.4h.1M125.3 180.5h.1M125.3 184.9h.1M125.3 184.9h1.8M125.3 183.1h1.8"/>
<path d="M126.2 183.1h.1M126.2 186.7h.1M126.2 183.1l.9 1.8M126.2 183.1l-.9 1.8M126.2 184.9v1.8M126.2 181.4h1.8M127.1 184.9h.1M127.1 183.1h.1M128 181.4h.1M138.7 181.4h.1M138.7 181.4h1.8M139.6 184.9h.1"/>
<path d="M139.6 183.1h.1M139.6 184.9h1.8M139.6 183.1h1.8M140.5 184.9h.1M140.5 183.1h.1M140.5 184.9v1.8h5.3M140.5 183.1l-.9 1.8M140.5 183.1l.9 1.8M141.4 184.9h.1M143.1 186.7h.1M143.1 181.4v5.3M144 181.4h.1"/>
<path d="M144.9 180.5h.1M144.9 184.9h.1M144.9 184.9h1.8M144.9 183.1h1.8M145.8 183.1h.1M145.8 186.7h.1M145.8 181.4h1.8M145.8 183.1l.9 1.8M145.8 183.1l-.9 1.8M145.8 184.9v1.8M146.7 184.9h.1M146.7 183.1h.1"/>
<path d="M147.6 181.4h.1M174.2 181.4h.1M174.2 181.4h1.8M175.1 184.9h.1M175.1 183.1h.1M175.1 184.9h1.8M175.1 183.1h1.8M176 183.1h.1M176 186.7h.1M176 183.1l-.9 1.8M176 183.1l.9 1.8M176 184.9v1.8"/>
<path d="M176.9 180.5h.1M176.9 184.9h.1M177.8 181.4h.1M178.7 186.7h.1M178.7 181.4v5.3M180.5 184.9h.1M180.5 184.9h1.7M180.5 183.1h1.7M181.4 184.9h.1M181.4 183.1h.1M181.4 181.4h1.7M181.4 184.9v1.8h-5.4"/>
<path d="M181.4 183.1l.8 1.8M181.4 183.1l-.9 1.8M182.2 184.9h.1M182.2 183.1h.1M183.1 181.4h.1"/>
<circle cx="157.3" cy="42.7" r=".87"/>
</g>
<g fill="#f00" stroke="#f00" stroke-width=".17">
<path d="M125.7 187.2l.5-.5 .5 .5z"/>
<path d="M147.1 123.2l.5-.5 .5 .5z"/>
<path d="M134.6 42.2l.5 .5-.5 .5z"/>
<path d="M134.6 56.4l.5 .5-.5 .5z"/>
<path d="M134.6 58.2l.5 .5-.5 .5z"/>
<path d="M145.3 187.2l.5-.5 .5 .5z"/>
<path d="M177.8 122.7l.5 .5h-1z"/>
<path d="M175.5 187.2l.5-.5 .5 .5z"/>
<path d="M127.5 123.2l.5-.5 .5 .5z"/>
</g>
<text font-size="4.8" x="3.6" y="6.6">USB 3.0 TYPE A x2 CONNECTOR (1/ 2)</text>
<text font-size="2.1" x="270.4" y="190.2">ArmSoM</text>
<g font-size="1.8">
<text x="168.9" y="47.8">1kohm for 1.9A limit</text>
<text x="206.6" y="42.5">Place close to J32 and J33</text>
<text x="168.9" y="49.6">2.18A trip (7.5% higher)</text>
<text x="97.8" y="74.5">PCB CO-LAYOUT</text>
<text x="97.8" y="138.5">PCB CO-LAYOUT</text>
<text x="239.7" y="194.2">Project:</text>
<text x="239.9" y="197.8">File:</text>
</g>
<g font-size="1.7" fill="#f00">
<text x="67.9" y="41.9">DSP1234_PWR</text>
<text x="113.8" y="48.7">USB_TYPEA_SS</text>
</g>
<g font-size="1.7">
<text x="248.4" y="194.3">AIM_IO_Board</text>
<text x="248.6" y="197.9">USB3.1 Type-A x2 (A)</text>
</g>
<g font-size="1.6">
<text x="97.8" y="36.7">GND</text>
<text x="112" y="36.7">GND</text>
<text x="57.6" y="48">GND</text>
<text x="86.1" y="49.8">GND</text>
<text x="102.1" y="58.7">GND</text>
<text x="186.7" y="61.6">GND</text>
<text x="199.1" y="61.6">GND</text>
<text x="211.6" y="61.6">GND</text>
<text x="224" y="61.6">GND</text>
<text x="213.4" y="118.4">GND</text>
<text x="126.2" y="132.7">GND</text>
<text x="145.8" y="132.7">GND</text>
<text x="176" y="132.7">GND</text>
<text x="247.1" y="171.8">GND</text>
<text x="213.4" y="175.3">GND</text>
<text x="124.5" y="196.7">GND</text>
<text x="144" y="196.7">GND</text>
<text x="174.2" y="196.7">GND</text>
<text x="282" y="203.4">10</text>
<text x="286.6" y="203.4">25</text>
</g>
<g font-size="1.6" fill="#f00">
<text x="53.3" y="43.1">[9]</text>
<text x="189.5" y="43.2">[9]</text>
<text x="55.1" y="82">[9]</text>
<text x="55.1" y="85.7">[9]</text>
<text x="55.1" y="92.8">[9]</text>
<text x="55.1" y="96.4">[9]</text>
<text x="55.1" y="107.1">[9]</text>
<text x="55.1" y="103.5">[9]</text>
<text x="55.1" y="149.7">[9]</text>
<text x="55.1" y="146.2">[9]</text>
<text x="55.1" y="160.4">[9]</text>
<text x="55.1" y="156.8">[9]</text>
<text x="55.1" y="167.5">[9]</text>
<text x="55.1" y="171.1">[9]</text>
</g>
<g font-size="1.4">
<text x="96" y="15.4">VDD_5V_IN</text>
<text x="218.4" y="24.3">VDD_USB_VBUSTYPEA</text>
<text x="136" y="33.9">VIN</text>
<text x="136" y="35.6">VIN</text>
<text x="151.7" y="33.9">VOUT</text>
<text x="136" y="42.8">EN_UVLO</text>
<text x="153.1" y="42.8">FLT</text>
<text x="136" y="49.9">DVDT</text>
<text x="152.9" y="53.4">ILIM</text>
<text x="136" y="57">GND</text>
<text x="136" y="58.8">PAD</text>
<text x="202.4" y="86.5">VDD_USB_VBUSTYPEA</text>
<text x="223.3" y="90.8">VBUS_1</text>
<text x="223.3" y="92.5">DN_1</text>
<text x="223.3" y="94.3">DP_1</text>
<text x="223.3" y="96.1">GND</text>
<text x="223.3" y="99.7">RX_N_1</text>
<text x="223.3" y="101.4">RX_P_1</text>
<text x="240.2" y="97.9">TAB</text>
<text x="240.2" y="101.4">TAB</text>
<text x="223.3" y="103.2">GND</text>
<text x="223.3" y="105">TX_N_1</text>
<text x="223.3" y="106.8">TX_P_1</text>
<text x="202.4" y="139.8">VDD_USB_VBUSTYPEA</text>
<text x="223.3" y="144.1">VBUS_0</text>
<text x="223.3" y="145.9">DN_0</text>
<text x="223.3" y="147.7">DP_0</text>
<text x="223.3" y="149.4">GND</text>
<text x="223.3" y="153">RX_N_0</text>
<text x="223.3" y="154.8">RX_P_0</text>
<text x="240.2" y="151.2">TAB</text>
<text x="240.2" y="154.8">TAB</text>
<text x="223.3" y="156.5">GND</text>
<text x="223.3" y="158.3">TX_N_0</text>
<text x="223.3" y="160.1">TX_P_0</text>
</g>
<g font-size="1.4" fill="#00007f">
<text x="101.9" y="25.1">C127</text>
<text x="102.1" y="27.1">10uF</text>
<text x="116.3" y="25.1">C131</text>
<text x="116.3" y="27.1">0.1uF</text>
<text x="135.3" y="29.2">U21</text>
<text x="67.6" y="47.4">R270</text>
<text x="72" y="47.4">10K</text>
<text x="203.6" y="46.5">C335</text>
<text x="216" y="46.5">C336</text>
<text x="228.1" y="46.5">C326</text>
<text x="99" y="49">C331</text>
<text x="104" y="49">68nF</text>
<text x="172.5" y="52.7">R481</text>
<text x="179.9" y="52.7">1K-1%</text>
<text x="203.4" y="48.4">22uF</text>
<text x="216" y="48.6">22uF</text>
<text x="228.3" y="48.6">560uF</text>
<text x="99.6" y="77.6">R167</text>
<text x="104.9" y="77.8">NC/0R</text>
<text x="110.2" y="81.3">L10</text>
<text x="110.2" y="83.1">90R-0.3A</text>
<text x="99.6" y="88.3">R169</text>
<text x="104.9" y="88.4">NC/0R</text>
<text x="222.4" y="85.9">J32</text>
<text x="85.3" y="106.2">C190</text>
<text x="92.5" y="106.2">0.1uF</text>
<text x="94.2" y="102.7">C192</text>
<text x="101.3" y="102.7">0.1uF</text>
<text x="113.8" y="122.2">D9A</text>
<text x="133.3" y="122.2">D4A</text>
<text x="184.9" y="122.2">D8A</text>
<text x="97.2" y="141.9">R275</text>
<text x="102.2" y="141.9">NC/0R</text>
<text x="108.3" y="147.3">90R-0.3A</text>
<text x="108.5" y="145.3">L20</text>
<text x="97.2" y="152.8">R276</text>
<text x="102.4" y="152.6">NC/0R</text>
<text x="94.2" y="166.7">C191</text>
<text x="101.3" y="166.7">0.1uF</text>
<text x="85.3" y="170.2">C189</text>
<text x="92.5" y="170.2">0.1uF</text>
<text x="113.8" y="188.2">D9B</text>
<text x="134.6" y="188.3">D4B</text>
<text x="183.1" y="188.6">D8B</text>
</g>
<g font-size="1.4" fill="#f00">
<text x="73.2" y="81">DSP1_DN</text>
<text x="152.9" y="80.7">USB1_J32_N</text>
<text x="73.2" y="84.6">DSP1_DP</text>
<text x="152.9" y="84.2">USB1_J32_P</text>
<text x="73.2" y="91.7">DSP1_SSRX_N</text>
<text x="73.2" y="95.2">DSP1_SSRX_P</text>
<text x="73.2" y="102.4">DSP1_SSTX_N</text>
<text x="73.2" y="105.9">DSP1_SSTX_P</text>
<text x="73.2" y="145">DSP2_DN</text>
<text x="73.2" y="148.6">DSP2_DP</text>
<text x="152.9" y="144.7">USB2_J32_N</text>
<text x="152.9" y="148.3">USB2_J32_P</text>
<text x="73.2" y="155.7">DSP2_SSRX_N</text>
<text x="73.2" y="159.3">DSP2_SSRX_P</text>
<text x="73.2" y="166.4">DSP2_SSTX_N</text>
<text x="73.2" y="169.9">DSP2_SSTX_P</text>
</g>
<g font-size="1.4" fill="#00f">
<text x="235.6" y="94">USB2</text>
<text x="235.6" y="104.7">USB3</text>
<text x="235.6" y="147.4">USB2</text>
<text x="235.6" y="158">USB3</text>
</g>
<g font-size="1.3">
<text x="99.2" y="23.7" transform="rotate(-90 99.2 23.7)">1</text>
<text x="113.4" y="23.7" transform="rotate(-90 113.4 23.7)">1</text>
<text x="102.1" y="28.9">603</text>
<text x="116.5" y="28.7">402</text>
<text x="99.2" y="30.4" transform="rotate(-90 99.2 30.4)">2</text>
<text x="113.4" y="30.4" transform="rotate(-90 113.4 30.4)">2</text>
<text x="133.2" y="33.4">3</text>
<text x="133.2" y="35.2">4</text>
<text x="159.5" y="33.4">5</text>
<text x="75.6" y="47.2">402</text>
<text x="133.2" y="42.3">2</text>
<text x="159.5" y="42.3">6</text>
<text x="200.5" y="45" transform="rotate(-90 200.5 45)">1</text>
<text x="213" y="45" transform="rotate(-90 213 45)">1</text>
<text x="108.1" y="49">402</text>
<text x="133.2" y="49.4">1</text>
<text x="159.5" y="53">7</text>
<text x="186.4" y="52.5">402</text>
<text x="200.5" y="51.7" transform="rotate(-90 200.5 51.7)">2</text>
<text x="203.4" y="50.6">805</text>
<text x="213" y="51.7" transform="rotate(-90 213 51.7)">2</text>
<text x="216.2" y="50.4">805</text>
<text x="228.3" y="50.6">CAP_TH_D063P025</text>
<text x="133.2" y="56.5">8</text>
<text x="133.2" y="58.3">9</text>
<text x="135.1" y="65.2">DFN08_P050_020X020_T017X010</text>
<text x="110.8" y="77.6">402</text>
<text x="101" y="80.6" transform="rotate(-90 101 80.6)">2</text>
<text x="108.1" y="80.6" transform="rotate(-90 108.1 80.6)">3</text>
<text x="101" y="87.3" transform="rotate(-90 101 87.3)">1</text>
<text x="108.1" y="87.3" transform="rotate(-90 108.1 87.3)">4</text>
<text x="110.2" y="84.7">IND_NONRKO_SMD_012X010</text>
<text x="111.1" y="88.1">402</text>
<text x="219.7" y="90.3">10</text>
<text x="219.7" y="92.1">11</text>
<text x="219.7" y="93.9">12</text>
<text x="219.7" y="95.6">13</text>
<text x="219.7" y="99.2">14</text>
<text x="219.7" y="101">15</text>
<text x="244.8" y="97.4">21</text>
<text x="244.8" y="101">22</text>
<text x="97.8" y="106">402</text>
<text x="106.7" y="102.5">402</text>
<text x="219.7" y="102.7">16</text>
<text x="219.7" y="104.5">17</text>
<text x="219.7" y="106.3">18</text>
<text x="119" y="115.2">2</text>
<text x="119" y="117">9</text>
<text x="131" y="115.2">1</text>
<text x="131" y="117">10</text>
<text x="138.6" y="115.2">2</text>
<text x="138.6" y="117">9</text>
<text x="150.6" y="115.2">1</text>
<text x="150.6" y="117">10</text>
<text x="173.4" y="117">10</text>
<text x="174.1" y="115.2">1</text>
<text x="186.1" y="115.2">2</text>
<text x="186.1" y="117">9</text>
<text x="113.8" y="125.6">TSLP10_P050_025X010</text>
<text x="127.6" y="124.6" transform="rotate(-90 127.6 124.6)">3</text>
<text x="133.3" y="125.6">TSLP10_P050_025X010</text>
<text x="147.2" y="124.6" transform="rotate(-90 147.2 124.6)">3</text>
<text x="177.4" y="124.6" transform="rotate(-90 177.4 124.6)">3</text>
<text x="184.9" y="125.6">TSLP10_P050_025X010</text>
<text x="107.9" y="141.8">402</text>
<text x="220.3" y="143.6">1</text>
<text x="99.2" y="144.6" transform="rotate(-90 99.2 144.6)">2</text>
<text x="106.3" y="144.6" transform="rotate(-90 106.3 144.6)">3</text>
<text x="108.3" y="148.9">IND_NONRKO_SMD_012X010</text>
<text x="220.3" y="145.4">2</text>
<text x="220.3" y="147.2">3</text>
<text x="220.3" y="149">4</text>
<text x="99.2" y="151.3" transform="rotate(-90 99.2 151.3)">1</text>
<text x="106.3" y="151.3" transform="rotate(-90 106.3 151.3)">4</text>
<text x="108.5" y="152.3">402</text>
<text x="220.3" y="152.5">5</text>
<text x="220.3" y="154.3">6</text>
<text x="244.8" y="150.7">19</text>
<text x="244.8" y="154.3">20</text>
<text x="220.3" y="156.1">7</text>
<text x="220.3" y="157.9">8</text>
<text x="220.3" y="159.6">9</text>
<text x="106" y="166.7">402</text>
<text x="97.6" y="170.2">402</text>
<text x="222.2" y="169">CON_USB3_018_TH_RA_134X175</text>
<text x="117.2" y="179.2">5</text>
<text x="129.2" y="179.2">4</text>
<text x="136.8" y="179.2">5</text>
<text x="148.8" y="179.2">4</text>
<text x="172.3" y="179.2">4</text>
<text x="184.4" y="179.2">5</text>
<text x="117.2" y="181">6</text>
<text x="129.2" y="181">7</text>
<text x="136.8" y="181">6</text>
<text x="148.8" y="181">7</text>
<text x="172.3" y="181">7</text>
<text x="184.4" y="181">6</text>
<text x="113.8" y="191.4">TSLP10_P050_025X010</text>
<text x="125.9" y="188.6" transform="rotate(-90 125.9 188.6)">3</text>
<text x="134.6" y="191.9">TSLP10_P050_025X010</text>
<text x="145.4" y="188.6" transform="rotate(-90 145.4 188.6)">3</text>
<text x="175.6" y="188.6" transform="rotate(-90 175.6 188.6)">3</text>
<text x="183" y="191.7">TSLP10_P050_025X010</text>
</g>
<g font-size="1.3" fill="#00007f">
<text x="135.1" y="63.5">TPS259530DSG</text>
<text x="113.8" y="123.8">TPD4E05U06</text>
<text x="133.3" y="123.8">TPD4E05U06</text>
<text x="184.9" y="123.8">TPD4E05U06</text>
<text x="222.2" y="167.4">G3509CE04-006-H</text>
<text x="113.6" y="189.9">TPD4E05U06</text>
<text x="134.4" y="190.3">TPD4E05U06</text>
<text x="183" y="190.2">TPD4E05U06</text>
</g>
<g font-size="1.3" fill="#00f">
<text x="125.9" y="109.1">1\2</text>
<text x="145.5" y="109.1">1\2</text>
<text x="177.8" y="109.1">1\2</text>
<text x="124.1" y="173.1">2\2</text>
<text x="143.7" y="173.1">2\2</text>
<text x="176" y="173.1">2\2</text>
</g>
<g font-size="1.2">
<text x="239.7" y="203.5">Designed by:</text>
<text x="239.9" y="200.8">Date:</text>
<text x="249.3" y="203.5">Park</text>
<text x="249.5" y="200.8">Tuesday, December 10, 2024</text>
<text x="256.6" y="203.5">Reviewed by:</text>
<text x="265.8" y="203.5">&lt;Checker&gt;</text>
<text x="275.3" y="203.3">Sheet:</text>
<text x="275.4" y="200.8">Rev:</text>
<text x="281.5" y="200.8">V1.1</text>
<text x="284.3" y="203.3">of</text>
</g>
<text font-size="1.1" x="176" y="33.7">3.0A</text>
<g font-size="1.1" fill="#f00">
<text x="162.1" y="41.9">USB_TYPEA_OCP</text>
<text x="59.7" y="43.1">IN</text>
<text x="181.7" y="43.1">OUT</text>
<text x="162.1" y="52.6">USB_TYPEA_ILIM</text>
<text x="64.3" y="82.2">BI</text>
<text x="64.3" y="85.8">BI</text>
<text x="63.1" y="92.9">OUT</text>
<text x="63.1" y="96.4">OUT</text>
<text x="63.3" y="107.1">IN</text>
<text x="63.3" y="103.5">IN</text>
<text x="153.2" y="102.4">USBSS_TX_J32_1_P</text>
<text x="153.2" y="105.9">USBSS_TX_J32_1_N</text>
<text x="64.3" y="149.8">BI</text>
<text x="64.3" y="146.2">BI</text>
<text x="63.1" y="160.4">OUT</text>
<text x="63.1" y="156.9">OUT</text>
<text x="63.3" y="167.6">IN</text>
<text x="153.2" y="166.4">USBSS_TX_J32_2_N</text>
<text x="63.3" y="171.1">IN</text>
<text x="152.9" y="169.9">USBSS_TX_J32_2_P</text>
</g>
<g font-size=".8" fill="#00f">
<text x="223.1" y="88.8">USB3_TYPE_A_TOP</text>
<text x="223.1" y="141.3">USB3_TYPE_A_BOTTOM</text>
</g>
</svg>
